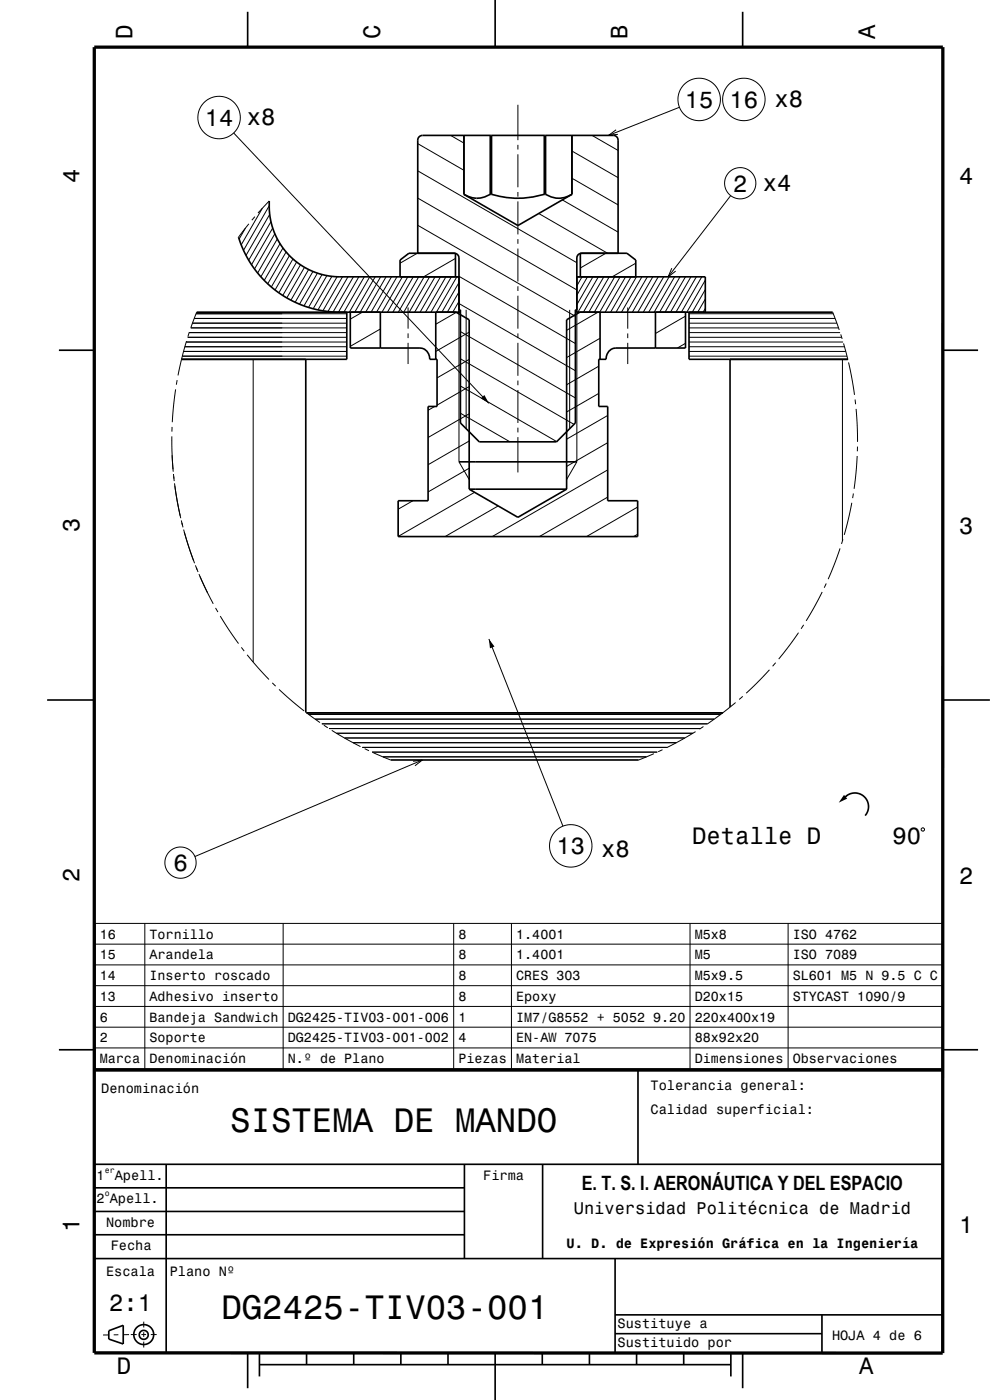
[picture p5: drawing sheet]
<svg xmlns="http://www.w3.org/2000/svg" width="210mm" height="297mm" viewBox="0 0 210 297" stroke-linecap="round" stroke-linejoin="round" font-family="sans-serif">
<g fill="none" stroke="#000" stroke-width=".21">
<path d="M49.6 28.2l54.1 57.4M88.6 30.5l9.8 5.6M88.6 36.2l33.8 19.5M95.6 28.7l2.8 1.7M109.9 22.2v7.5M109.9 30.7v1M109.9 32.7v7M121.3 32l9.8 5.7M121.3 37.8l9.8 5.7M125.6 28.7l5.5 3.2M130.7 27.5l-1.6 1.2 2-.2M144.1 22.8l-15 5.9"/>
<path d="M52.1 48.4l-1.4 2.3M52.8 47.5l-2.2 2.8M54.1 46l-.7 .7M55.6 44.2l-4.4 7.7M57.1 42.6l-2.4 2.6M57.1 43.7l-5.4 9.4M57.2 45.5l-5 8.7M57.5 47l-4.7 8.2M57.8 48.4l-4.4 7.8M58.3 49.6l-4.3 7.5M58.8 50.7l-4.1 7.2M59.4 51.7l-4.1 7"/>
<path d="M60 52.6l-3.9 6.9M60.7 53.4l-3.9 6.8M61.4 54.2l-3.8 6.7M62.1 54.9l-3.8 6.6M62.9 55.6l-3.7 6.5M63.7 56.2l-3.7 6.5M64.6 56.7l-3.8 6.5M65.5 57.2l-3.8 6.5M66.4 57.6l-3.8 6.5M67.3 57.9l-3.8 6.6M68.3 58.2l-3.8 6.7M69.3 58.5l-3.8 6.7"/>
<path d="M70.4 58.6l-4 6.9M71.5 58.7l-4 7M72.7 58.7l-4.2 7.2M73.8 58.7l-4.2 7.4M75 58.7l-4.3 7.5M76.1 58.7l-4.3 7.5M77.3 58.7l-4.4 7.5M78.4 58.7l-4.3 7.5M79.6 58.7l-4.3 7.5M80.7 58.7l-4.3 7.5M81.9 58.7l-4.3 7.5M83 58.7l-4.3 7.5"/>
<path d="M84.2 58.7l-4.3 7.5M85.4 58.7l-4.4 7.5M86.5 58.7l-4.3 7.5M87.7 58.7l-4.4 7.5M88.5 53.7l-3.6 2.1M88.6 42l33.8 19.5M88.6 47.8l33.5 19.3M88.6 53.6l.3 .1M88.8 58.7l-4.3 7.5M90 58.7l-4.4 7.5M91.1 58.7l-4.3 7.5M92.3 58.7l-4.3 7.5"/>
<path d="M93.4 58.7l-4.3 7.5M94.6 58.7l-4.3 7.5M95.8 58.7l-4.4 7.5M96.6 54.8l-6.7 3.9M96.9 58.7l-4.3 7.5M97.4 58.6l24.7 14.3M97.4 59.9l-3.7 6.3M109.9 40.7v1M109.9 42.7v7M109.9 50.7v1M109.9 52.7v7M114.3 45.3l14.6 8.4"/>
<path d="M119.3 42.4l11.8 6.8M123.5 58.7l-1.1 1.9M124.6 58.7l-2.2 3.9M125.8 58.7l-3.4 5.9M126.9 58.7l-4.3 7.5M128.1 58.7l-4.3 7.5M128.5 53.7l-5.4 3.1M129.2 58.7l-4.3 7.5M130.4 58.7l-4.3 7.5M131.5 58.7l-4.3 7.5M132.7 58.7l-4.3 7.5M133.9 58.7l-4.4 7.5"/>
<path d="M134.9 55.8l-5 2.9M135 58.7l-4.3 7.5M136.2 58.7l-4.4 7.5M137.3 58.7l-4.3 7.5M138.5 58.7l-4.4 7.5M139.6 58.7l-4.3 7.5M140.8 58.7l-4.3 7.5M141.9 58.7l-4.3 7.5M142.5 56.9l-.8 1.8 1.6-1.2M143.1 58.7l-4.3 7.5M144.2 58.7l-4.3 7.5M145.4 58.7l-4.3 7.5"/>
<path d="M146.6 58.7l-4.4 7.5M147.7 58.7l-4.3 7.5M148.9 58.7l-4.4 7.5M149.6 59.4l-3.9 6.8M155 41.5l-13.3 17.2M38.7 75.6h34.9M38.9 74.6h34.7M39.2 73.6h34.4M39.5 72.6h34.1M39.6 72.4l-1.8 7.2M39.8 71.6h33.8M40.1 70.6h33.5"/>
<path d="M40.2 70.4l-.3 1M40.5 69.6h33.1M40.8 68.6h32.8M41.2 67.6h32.4M41.6 66.6h32M41.7 66.2l-1.2 3.3M53.7 76.2v64.2M76.9 66.2l-2.6 1.5M80.7 69.8l-6.4 3.7M86.6 65.2v4.5M86.6 70.7v1M86.6 72.7v4.5"/>
<path d="M92.4 76.2h.3M96.8 66.3l-4.4 2.5M97.4 64.4l24.7 14.2M97.4 65.9l-.2 .3M97.4 63.9l-1.4 2.3M97.4 61.9l-2.5 4.3M97.4 66.6v31.4l2.1 3.7M97.7 70.3l24.4 14.1M97.7 76.1l24.1 13.9M98.9 65.7v25.2M99.5 76.2l-6.8 4M99.5 70.5l-7.1 4.1"/>
<path d="M109.9 60.7v1M109.9 62.7v7M109.9 70.7v1M109.9 72.7v7M120.8 65.7v25.2M122.4 66.6v31.4l-2.2 3.7M126.9 66.2l-6.7 3.9M127 77.7l-6.8 3.9M127 76.2h.3M127.3 71.8l-7.1 4.1M133.2 65.2v4.5M133.2 70.7v1"/>
<path d="M133.2 72.7v4.5M145.4 72.8l-1.7 1M145.4 67.1l-6.4 3.6M146.2 75.6h33.5M146.2 74.6h33.2M146.2 73.6h32.9M146.2 72.6h32.6M146.2 71.6h32.3M146.2 70.6h32M146.2 69.6h31.7M146.2 68.6h31.3M146.2 67.6h30.9"/>
<path d="M146.2 66.6h30.6M149.6 65.4l-.4 .8M149.6 63.4l-1.6 2.8M149.6 61.4l-2.8 4.8M176.6 66.2l1.4 3.8M178.3 70.9l.3 1M178.7 76.2v38.5M178.9 72.8l1 3.5M180 76.9l1.3 6.9M36.4 92.6l.3 7M36.5 90.6v1M36.5 96.6l.2 3.5"/>
<path d="M37.3 82.6l-.8 7M37.6 80.6l-.2 1M92.2 86.2l-1.4 .8M97.7 81.9l20.4 11.8M97.7 87.7l10.5 6M99.5 99.3l-8.7 5.1M99.5 93.6l-8.7 5M99.5 87.8l-8.7 5M99.5 82l-6.8 3.9M109.9 80.7v1M109.9 82.7v7M109.9 90.7v1"/>
<path d="M109.9 92.7v7.5M127 83.5l-6.8 3.9M128.9 99.7l-24.5 14.1M128.9 93.9l-8.7 5M128.9 88.1l-8.7 5.1M181.4 84.8l.1 1M181.6 86.7l.3 7M181.8 96.7l-.6 7M181.9 94.7v1M36.8 100.6l.1 .9M36.8 101.1l.2 1M37 102.5l1.2 6.9"/>
<path d="M37.1 103.1l1.2 6.8M38.5 110.4l.2 1M38.6 110.9l.2 1M38.9 112.3l2.2 6.7M39.1 112.8l2.2 6.7M41.4 119.9l.4 1M87.6 106.2l-3.1 1.8M100.7 104.4l-16.2 9.4M105.7 107.3l-11.3 6.5M128.9 105.5l-14.5 8.3M135.3 113.3l-.9 .5M135.3 107.6l-10.9 6.2"/>
<path d="M178.2 116.3l-2.5 6.6M178.8 114.4l-.3 1M180.7 106.7l-1.6 6.8M181 104.7l-.1 1M41.6 120.4l.4 .9M42.2 121.8l3 6.3M42.4 122.3l1.6 3.5M45.7 129l.5 .8M46.7 130.7l3.9 5.8M51.2 137.3l.6 .8M52.4 138.9l4.7 5.3M103.7 135.6l15.7 39.7"/>
<path d="M169.4 134.2l-4.2 5.6M170.5 132.6l-.6 .8M174.4 125.6l-3.4 6.1M175.3 123.8l-.5 .9M57.8 144.9l.7 .7M59.2 146.3l5.3 4.5M64.8 151l3.1 2.3M65.5 151.6h87.4M66.8 152.6h84.7M68.7 153.8l.8 .6M69.8 154.6h78.8M70.4 154.9l6.1 3.5"/>
<path d="M71.4 155.6h75.6M73.1 156.6h72.2M74.9 157.6h68.6M76.8 158.6h64.7M77.4 158.8l.9 .5M78.9 159.6h60.5M79.2 159.7l3.7 1.5M138.7 159.9l-3.2 1.3M140.5 159l-.9 .5M147.5 155.2l-6.1 3.4M149.2 154.1l-.8 .6M156 149l-5.9 4.6h-81.8"/>
<path d="M157.6 147.7l-.8 .7M163.2 142.1l-4.9 5M164.5 140.6l-.6 .7M81.2 160.6h55.9M87.6 161.5l2-.3-1.6 1.3M89.6 161.2l-48.3 20.5M179.8 168.7l-.4 .3M195.4 175.9l.5-.3 .2 .5-.5 .2zM20.2 195.9h179.7v30.8h-179.7zM30.7 195.9v30.8M60.1 195.9v30.8M96.2 195.9v30.8"/>
<path d="M108.5 195.9v30.8M146.4 195.9v30.8M167.2 195.9v30.8M20.2 200.3h179.7M20.2 204.7h179.7M20.2 209.1h179.7M20.2 213.5h179.7M20.2 217.9h179.7M20.2 222.3h179.7M23.1 283.2h-1.2M25.1 283.2h-1M27.4 283.1l-1.3 .1"/>
<path d="M27.7 283.1h1.3M30 283.1h1M30.5 280.4v1.2M30.5 282.6v1M30.5 284.6v1.3M32 283.1h1.2"/>
<circle cx="46.5" cy="24.9" r="4.5"/>
<circle cx="148.3" cy="21.1" r="4.5"/>
<circle cx="157" cy="38.9" r="3.3"/>
<circle cx="157.8" cy="21.1" r="4.5"/>
<circle cx="121.1" cy="179.4" r="4.5"/>
<circle cx="38.3" cy="183" r="3.3"/>
</g>
<g fill="none" stroke="#000" stroke-width=".35">
<path d="M52.5 2.5v7.5M105 0v10M157.5 2.5v7.5M98.4 28.7v12.5M104 28.7v12.5M104.3 28.7v12.5M115.5 28.7v12.5M115.7 28.7v12.5M121.3 28.7v12.5M50.6 50.3l1.3 3.3 1.7 3 2.3 2.7 2.8 2.5 2.9 1.8 3.2 1.4 3.7 .9 3.6 .3M57.1 42.6l.1 2.4 .4 2.4 .7 2.2 1.2 2.2 1.3 1.8 1.8 1.7 1.8 1.3 2 1 2.4 .8 2.7 .3h25.9M84.9 58.7v-3.5l1.8-1.5h9.9v5"/>
<path d="M88.6 53.7v-24l.3-.7 .7-.3h40.5l.6 .2 .3 .4 .1 .4v24M96.4 53.7l.7 .3 .3 .7v11.5M98.4 41.2a5.1 5.1 0 0 0 5.6 0M98.4 41.2l11.4 6.6 11.5-6.6M104 41.2h.3M104.3 41.2a19.1 19.1 0 0 0 11.2 0M115.5 41.2h.2M115.7 41.2a5.1 5.1 0 0 0 5.6 0M122.4 58.7h27.2v7.5M123.1 58.7v-5h9.9l1.9 1.5v3.5M123.4 53.7l-.7 .3-.3 .6v11.6M12.5 74.3h7.5"/>
<path d="M41.7 66.2h56M64.9 76.2v74.9M73.6 66.2v10h-35.1M74.3 66.2v7.6h14.8a2.22 2.22 0 0 1 2.1 2.4h1.5v10h-1.9v20h-6.3v7.6h50.8v-7.6h-6.4v-20h-1.9v-10h1.6a2.22 2.22 0 0 1 2-2.4h14.8v-7.6M80.7 66.2v7.6M92.4 66.2v10M96.7 66.2l2.8 1.6v36M97.4 65.7h.3v24l4 4h16.4l4-4v-24h.3M122.1 66.2h54.5M123 66.2l-2.8 1.6v36M127.3 66.2v10M139 66.2v7.6"/>
<path d="M146.2 66.2v10h33.6M154.9 76.2v73.8M200 74.3h7.5M97.4 98h25M99.5 103.8h20.7M99.5 103.8l10.4 5.9 10.3-5.9M10 148.5h10M65 151.2h88.3M200 148.5h10M82.9 161.2h52.6M179.3 169.1a2.89 2.89 0 0 1 4-.1 2.89 2.89 0 0 1 .2 4M12.5 222.7h7.5"/>
<path d="M135.3 227v20M200 222.7h7.5M19.9 247h180M19.9 257h78.7M19.9 252h78.6M35.2 247v40M98.5 247v20M115.1 247v20M19.9 267h180M19.9 261.9h78.7M130.5 267v20M130.5 278.9h69.4"/>
<path d="M174.4 278.9v8.1M23.1 282.3l3-1.1v3.9l-3-1zM52.5 287v7.5M55 289.5h100M55 287v5M65 287v2.5M75 287v2.5M85 287v2.5M95 287v2.5M105 287v10M115 287v2.5M125 287v2.5"/>
<path d="M130.5 282.9h43.9M135 287v2.5M145 287v2.5M155 287v5M157.5 287v7.5"/>
<circle cx="30.5" cy="283.2" r=".96"/>
<circle cx="30.5" cy="283.1" r="2.11"/>
</g>
<path d="M20 10h180v277h-180zM20 227h180" fill="none" stroke="#000" stroke-width=".7" stroke-linecap="butt"/>
<g fill="#000">
<path d="M102 84.5l.8-.7 .9 1.8z" fill-rule="evenodd"/>
<path d="M103.7 135.6l1.2 1.6-1 .3z" fill-rule="evenodd"/>
<path d="M179 168.6l.7 .8-1.8 .9z" fill-rule="evenodd"/>
</g>
<g font-size="7.2">
<text x="48.8" y="240.2">SISTEMA DE MANDO</text>
<text x="47" y="279.9">DG2425-TIV03-001</text>
</g>
<g font-size="5">
<text x="28.1" y="8.2" transform="rotate(-90 28.1 8.2)">D</text>
<text x="80.6" y="8.2" transform="rotate(-90 80.6 8.2)">C</text>
<text x="133.1" y="8.2" transform="rotate(-90 133.1 8.2)">B</text>
<text x="185.6" y="8.2" transform="rotate(-90 185.6 8.2)">A</text>
<text x="145.3" y="22.8">15</text>
<text x="154.8" y="22.8">16 x8</text>
<text x="43.4" y="26.7">14 x8</text>
<text x="16.8" y="38.7" transform="rotate(-90 16.8 38.7)">4</text>
<text x="155.5" y="40.6">2 x4</text>
<text x="203.5" y="39">4</text>
<text x="16.8" y="112.9" transform="rotate(-90 16.8 112.9)">3</text>
<text x="203.5" y="113.2">3</text>
<text x="146.8" y="179.1">Detalle D</text>
<text x="189.3" y="179.1">90</text>
<text x="36.8" y="184.8">6</text>
<text x="118" y="181.2">13 x8</text>
<text x="16.8" y="187.1" transform="rotate(-90 16.8 187.1)">2</text>
<text x="203.5" y="187.4">2</text>
<text x="16.8" y="261.3" transform="rotate(-90 16.8 261.3)">1</text>
<text x="203.5" y="261.6">1</text>
<text x="23.1" y="278">2:1</text>
<text x="24.8" y="291.5">D</text>
<text x="182.3" y="291.5">A</text>
</g>
<text font-size="4.2" x="123.4" y="252.4">E. T. S. I. AERONÁUTICA Y DEL ESPACIO</text>
<text font-size="3.6" x="121.7" y="257.5">Universidad Politécnica de Madrid</text>
<g font-size="2.9">
<text x="21.5" y="231.8">Denominación</text>
<text x="138" y="231.3">Tolerancia general:</text>
<text x="138" y="236.3">Calidad superficial:</text>
<text x="20.5" y="250.3">1</text>
<text x="24.3" y="250.3">Apell.</text>
<text x="102.5" y="250.3">Firma</text>
<text x="20.5" y="255.3">2 Apell.</text>
<text x="22.5" y="260.3">Nombre</text>
<text x="23.5" y="265.3">Fecha</text>
<text x="120.2" y="264.8">U. D. de Expresión Gráfica en la Ingeniería</text>
<text x="22.5" y="270.8">Escala</text>
<text x="36" y="270.8">Plano Nº</text>
<text x="131" y="281.8">Sustituye a</text>
<text x="131" y="285.8">Sustituido por</text>
<text x="176.5" y="284.3">HOJA 4 de 6</text>
</g>
<g font-size="2.8">
<text x="21.2" y="199.1">16</text>
<text x="21.2" y="203.5">15</text>
<text x="31.7" y="199.1">Tornillo</text>
<text x="31.7" y="203.5">Arandela</text>
<text x="97.2" y="199.1">8</text>
<text x="97.2" y="203.5">8</text>
<text x="109.5" y="199.1">1.4001</text>
<text x="109.5" y="203.5">1.4001</text>
<text x="147.4" y="199.1">M5x8</text>
<text x="147.4" y="203.5">M5</text>
<text x="168.2" y="199.1">ISO 4762</text>
<text x="168.2" y="203.5">ISO 7089</text>
<text x="21.2" y="207.9">14</text>
<text x="31.7" y="207.9">Inserto roscado</text>
<text x="97.2" y="207.9">8</text>
<text x="109.5" y="207.9">CRES 303</text>
<text x="147.4" y="207.9">M5x9.5</text>
<text x="168.2" y="207.9">SL601 M5 N 9.5 C C</text>
<text x="21.2" y="212.3">13</text>
<text x="31.7" y="212.3">Adhesivo inserto</text>
<text x="97.2" y="212.3">8</text>
<text x="109.5" y="212.3">Epoxy</text>
<text x="147.4" y="212.3">D20x15</text>
<text x="168.2" y="212.3">STYCAST 1090/9</text>
<text x="21.2" y="216.7">6</text>
<text x="21.2" y="221.1">2</text>
<text x="31.7" y="216.7">Bandeja Sandwich</text>
<text x="31.7" y="221.1">Soporte</text>
<text x="61.1" y="216.7">DG2425-TIV03-001-006</text>
<text x="61.1" y="221.1">DG2425-TIV03-001-002</text>
<text x="97.2" y="216.7">1</text>
<text x="97.2" y="221.1">4</text>
<text x="109.5" y="216.7">IM7/G8552 + 5052 9.20</text>
<text x="109.5" y="221.1">EN-AW 7075</text>
<text x="147.4" y="216.7">220x400x19</text>
<text x="147.4" y="221.1">88x92x20</text>
<text x="21.2" y="225.5">Marca</text>
<text x="31.7" y="225.5">Denominación</text>
<text x="61.1" y="225.5">N.º de Plano</text>
<text x="97.2" y="225.5">Piezas</text>
<text x="109.5" y="225.5">Material</text>
<text x="147.4" y="225.5">Dimensiones</text>
<text x="168.2" y="225.5">Observaciones</text>
</g>
<g font-size="1.7">
<text x="22.2" y="248.8">er</text>
<text x="22.2" y="253.8">o</text>
</g>
</svg>
